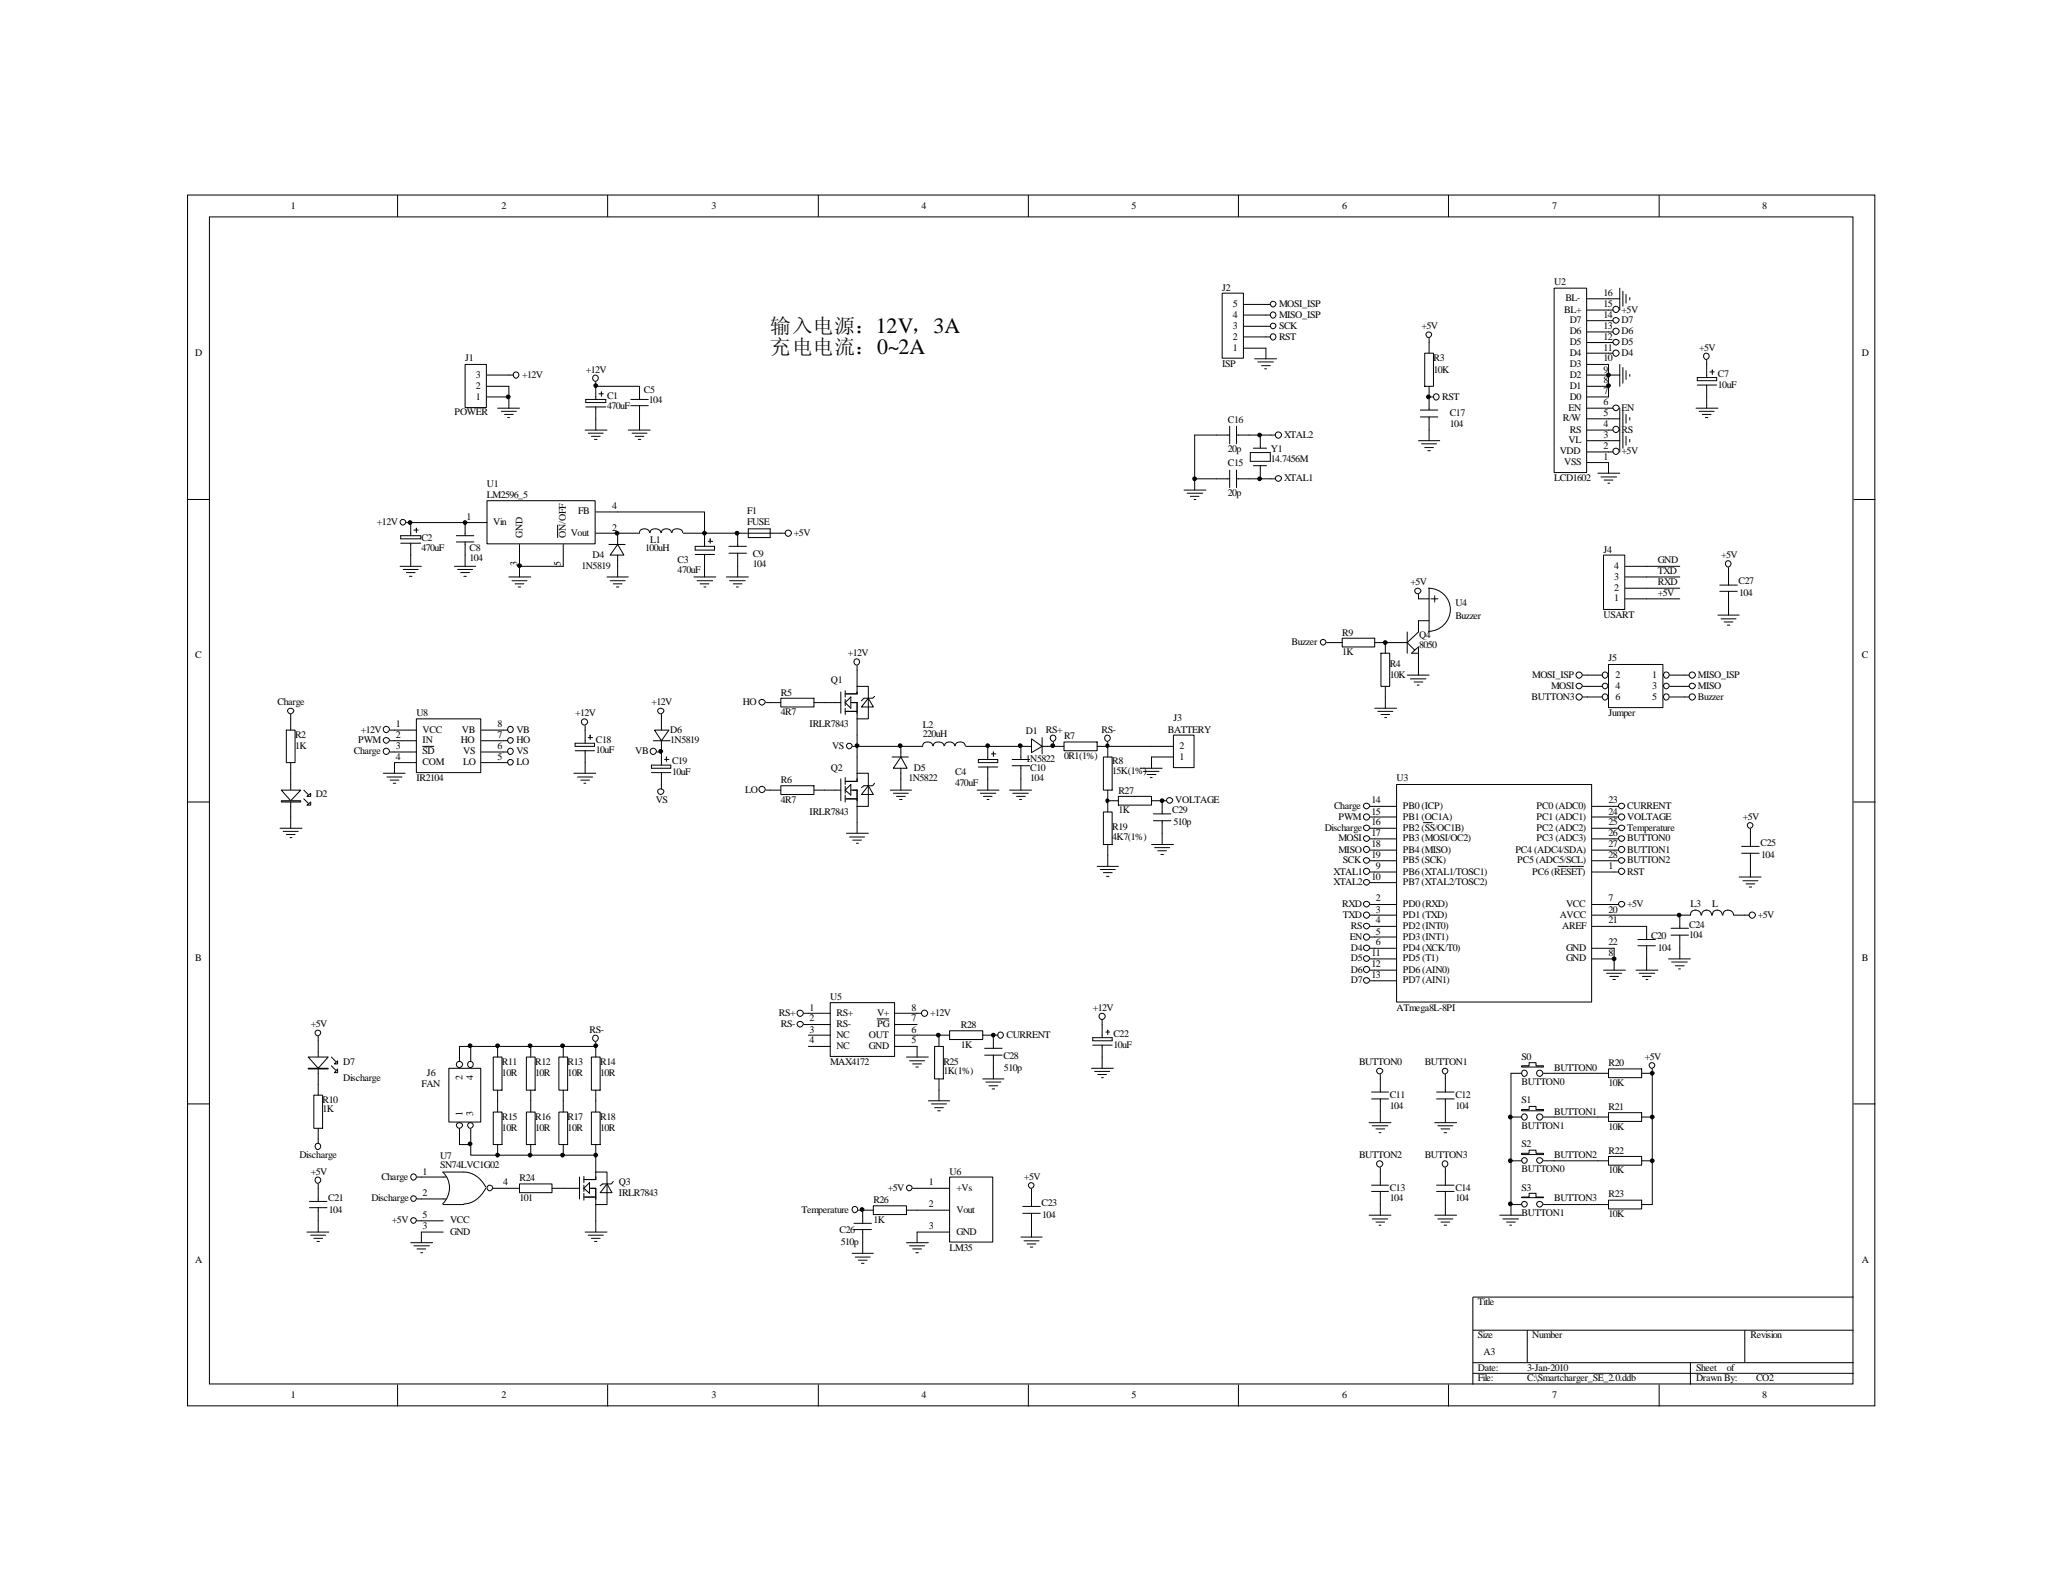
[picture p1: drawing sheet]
<svg xmlns="http://www.w3.org/2000/svg" width="279mm" height="216mm" viewBox="0 0 279 216" stroke-linecap="round" stroke-linejoin="round" font-family="sans-serif">
<g fill="none" stroke="#000" stroke-width=".14">
<path d="M25.4 26.4h228.5v164h-228.5zM28.4 29.4h222.6v158.1h-222.6zM53.8 26.4v3M82.3 26.4v3M110.8 26.4v3M139.3 26.4v3M167.7 26.4v3M196.2 26.4v3M224.7 26.4v3M166.5 58.9h-4.7v7.5M166.5 57.7v2.4M167.5 58.9h5.2"/>
<path d="M167.5 57.7v2.4M169.9 48.6h3M170.3 49h2.2M170.7 58.9v1.8M170.9 49.5h1.1M171.3 50h.2M171.4 45.6h.6M171.4 44.2h.6M171.4 42.7h.6M171.4 41.2h.6M171.4 47.2v1.4M193.5 45.8v.6"/>
<path d="M25.4 67.6h3M160.4 66.4h2.9M160.8 66.8h2.1M161.2 67.2h1.2M161.7 67.6h.3M161.8 64.9h4.7M166.5 63.7v2.3M167.5 63.7v2.3M167.5 64.9h5.2M169.3 61.3h2.7v1.2h-2.7zM169.8 60.7h1.7M169.8 63.1h1.7"/>
<path d="M170.7 63.1v1.8M251 67.6h3M25.4 108.6h3M185.6 118.1h.6M185.6 116.6h.6M185.6 112.2h.6M185.6 109.2h.6M185.6 119.5h.6M218.6 110.7h.6M218.6 118.1h.6M251 108.6h3M185.6 122.5h.6"/>
<path d="M185.6 124h.6M185.6 131.4h.6M185.6 132.8h.6M185.6 128.4h.6M185.6 129.9h.6M218.6 124h10.3a.72 .72 0 0 1 .8-.7 .72 .72 0 0 1 .7 .7M218.6 122.5h.6M226.3 126.7h2.4M226.3 125.7h2.4M227.5 124v1.7M227.5 126.7v1.7M230.5 124a.68 .68 0 0 1 .6-.7 .68 .68 0 0 1 .7 .7"/>
<path d="M231.9 124a.68 .68 0 0 1 .7-.7 .68 .68 0 0 1 .7 .7M233.3 124a.72 .72 0 0 1 .8-.7 .72 .72 0 0 1 .7 .7M234.9 124h2M25.4 149.5h3M251 149.5h3M251 175.7h-51.5v11.8M53.8 187.5v3M82.3 187.5v3M110.8 187.5v3M139.3 187.5v3M167.7 187.5v3M196.2 187.5v3"/>
<path d="M199.5 180.2h51.5M199.5 184.6h51.5M199.5 186h51.5M206.8 180.2v4.4M224.7 187.5v3M228.9 184.6v2.9M236.3 180.2v4.4"/>
<circle cx="172.4" cy="42.7" r=".4"/>
<circle cx="172.4" cy="45.6" r=".4"/>
<circle cx="172.4" cy="41.2" r=".38"/>
<circle cx="172.4" cy="44.1" r=".38"/>
<circle cx="173.1" cy="58.9" r=".42"/>
<circle cx="193.5" cy="45.3" r=".38"/>
<circle cx="173.2" cy="64.8" r=".4"/>
<circle cx="185.1" cy="118" r=".42"/>
<circle cx="185.1" cy="112.1" r=".4"/>
<circle cx="185.1" cy="119.5" r=".4"/>
<circle cx="185.1" cy="116.5" r=".4"/>
<circle cx="185.1" cy="109.2" r=".4"/>
<circle cx="219.6" cy="118" r=".42"/>
<circle cx="219.6" cy="110.6" r=".42"/>
<circle cx="185.1" cy="131.3" r=".42"/>
<circle cx="185.1" cy="123.9" r=".42"/>
<circle cx="185.1" cy="132.8" r=".4"/>
<circle cx="185.1" cy="122.5" r=".4"/>
<circle cx="185.1" cy="128.4" r=".4"/>
<circle cx="185.1" cy="129.8" r=".4"/>
<circle cx="219.6" cy="122.5" r=".4"/>
<circle cx="237.3" cy="123.9" r=".42"/>
</g>
<path d="M63.1 49.4h2.8v5.8h-2.8z" fill="#fff"/>
<g fill="none" stroke="#000" stroke-width=".14">
<path d="M219.4 39v3M219.8 39.5v2M220.2 39.9v1.2M63 49.4h2.9v5.8h-2.9zM66 53.8h2.9v1.5M66 52.3h2.9M66 50.8h3.5M67.4 55.3h3M67.9 55.7h2M68.3 56.1h1.2M68.7 56.6h.3M217.8 50.8h1.6"/>
<path d="M217.8 55.3h.6M217.8 49.4v4.4M217.8 58.3h.6M217.8 45h.6M217.8 43.4h.6M217.8 47.8h.6M217.8 46.4h.6M217.8 40.5h1.6M217.8 42h.6M217.8 56.7h1.6M219.4 49.4v2.9M219.4 55.3v3"/>
<path d="M219.8 49.8v2.1M219.8 55.7v2M220.2 50.2v1.2M220.2 56.1v1.2M220.7 40.3v.3M220.7 50.7v.3M220.7 56.6v.3M193.5 79.7a2.92 2.92 0 0 1 2.9 2.9 2.92 2.92 0 0 1-2.9 2.9M193.5 79.7v5.9M216.4 64.1h3M216.8 64.6h2.1M217.3 65h1.1"/>
<path d="M217.8 65.4h.2M217.8 62.7v1.4M217.8 61.2h.6M190.6 91.4h2.9M191 91.9h2.1M191.5 92.4h1.2M191.9 92.8h.3M192.1 80.5v.6h1.4M192.1 84.1h1.4M192.1 90v1.4M193.8 81.1h.9M194.3 80.7v.8"/>
<path d="M214.4 93h.6M226 129.9h2.9M226.4 130.3h2.1M226.9 130.8h1.2M227.3 131.2h.3M227.5 128.4v1.5"/>
<circle cx="69.9" cy="50.8" r=".4"/>
<circle cx="218.9" cy="41.9" r=".42"/>
<circle cx="218.9" cy="58.2" r=".42"/>
<circle cx="218.9" cy="44.9" r=".42"/>
<circle cx="218.9" cy="47.8" r=".42"/>
<circle cx="218.9" cy="46.3" r=".4"/>
<circle cx="218.9" cy="55.2" r=".4"/>
<circle cx="218.9" cy="43.4" r=".4"/>
<circle cx="218.9" cy="61.1" r=".42"/>
<circle cx="192" cy="80" r=".4"/>
<circle cx="213.9" cy="92.9" r=".4"/>
</g>
<path d="M210.6 39.1h4.3v24.9h-4.3z" fill="#fff"/>
<g fill="none" stroke="#000" stroke-width=".14">
<path d="M210.5 39h4.4v25h-4.4zM215 59.7h4.4M215 58.3h2.8M215 56.7h2.8M215 55.3h2.8M215 53.8h2.8M215 52.3h2.8M215 50.8h2.8M215 49.4h2.8M215 47.8h2.8M215 46.4h2.8M215 45h2.8"/>
<path d="M215 43.4h2.8M215 42h2.8M215 40.5h2.8M219.4 58.3v2.9M219.8 58.7v2M220.2 59.1v1.2M220.7 59.5v.4M229.7 55.3h3M230.1 55.7h2.1M230.5 56.1h1.2M231 56.6h.3M231.1 48.8v.6"/>
<path d="M231.1 53.8v1.5M215 62.7h2.8M215 61.2h2.8M187.6 87h3M190.6 87l1 1.1M190.6 85.6v2.9M191.6 88.1l.5-.5v2.4M191.6 88.1l-.4 .4h.9M192.1 84.1v1.5l-1.5 1.4M52.8 100.3h.6M122 101.1h3M125 101a.71 .71 0 0 1 .6-.5 .71 .71 0 0 1 .7 .5"/>
<path d="M126.4 101a.77 .77 0 0 1 .6-.5 .77 .77 0 0 1 .8 .3v.2M127.9 101a.71 .71 0 0 1 .7-.5 .71 .71 0 0 1 .7 .5M129.4 101a.71 .71 0 0 1 .6-.5 .71 .71 0 0 1 .7 .5M130.8 101.1h3v1.8M132.5 102.9h2.6v.4h-2.6zM132.5 103.9h2.6M133.8 103.9v1.6M134.3 102.1h.6M134.5 101.9v.5M148.6 117.3h2.9M149 117.8h2M149.4 118.2h1.2"/>
<path d="M149.9 118.7h.3M150 115.8v1.5"/>
<circle cx="231.1" cy="48.3" r=".4"/>
<circle cx="52.3" cy="100.3" r=".4"/>
</g>
<path d="M159 99.7h2.7v4.3h-2.7z" fill="#fff"/>
<g fill="none" stroke="#000" stroke-width=".14">
<path d="M158.9 99.6h2.8v4.4h-2.8zM136.7 107h3M137.2 107.4h2.1M137.7 107.9h1.2M138.1 108.3h.2M138.3 105.5v1.5M156 102.5h2.9M156 101.1h2.9M185.6 113.6h.6M185.6 110.7h.6M185.6 115.1h.6M218.6 109.2h.6"/>
<path d="M43.1 141v5.9M44.9 144.4l.6 .5M44.9 143.2l.6 .6M80.1 150.6h1.2v4.4h-1.2zM80.7 149.1v1.5M80.7 155v1.5M56.5 162.4h.6M68.9 161h1.5M70.4 160.4h4.4v1.1h-4.4zM74.8 161h1.5"/>
<circle cx="185.1" cy="110.6" r=".42"/>
<circle cx="185.1" cy="115.1" r=".42"/>
<circle cx="185.1" cy="113.6" r=".4"/>
<circle cx="219.6" cy="109.2" r=".4"/>
<circle cx="56" cy="162.3" r=".38"/>
</g>
<g fill="#fff" stroke="#000" stroke-width=".14">
<path d="M41.7 143.2h2.7l-1.3 1.5z" fill-rule="evenodd"/>
<path d="M41.7 144.7h2.7v.1h-2.7z" fill-rule="evenodd"/>
<path d="M45.7 144.8v.5h-.4z" fill-rule="evenodd"/>
<path d="M45.3 144.1l.4-.4v.4z" fill-rule="evenodd"/>
</g>
<g fill="none" stroke="#000" stroke-width=".14">
<path d="M99.9 72.2h5.8M101.3 71.6h3v1.2h-3zM52.8 98.9h.6M68.2 98.9h.5M89.6 96.8v1.3M180.3 87h1.5M181.8 86.4h4.4v1.2h-4.4zM186.2 87h1.4M68.2 103.3h.5M68.2 100.3h.5M68.2 101.9h.5M89.6 101.1v.8"/>
<path d="M132.3 107h3M132.8 107.4h2.1M133.2 107.9h1.2M133.7 108.3h.2M133.8 105.5v1.5M137.1 102.9h2.3M137.1 103.7h2.3M138.3 101.1v1.8M138.3 103.7v1.8M142.7 101.1h1.4M144.1 100.5h4.5v1.2h-4.5zM148.6 101.1h1.4v1.4"/>
<path d="M149.4 102.5h1.2v4.5h-1.2zM150 107v1.5M42.5 148.3h1.2v4.5h-1.2zM43.1 146.9v1.4M43.1 152.8v1.5M80.7 141.1v.6"/>
<circle cx="52.3" cy="98.8" r=".42"/>
<circle cx="69.1" cy="98.8" r=".4"/>
<circle cx="89.5" cy="96.3" r=".4"/>
<circle cx="69.1" cy="101.8" r=".4"/>
<circle cx="69.1" cy="103.2" r=".38"/>
<circle cx="69.1" cy="100.3" r=".38"/>
<circle cx="80.6" cy="140.6" r=".4"/>
</g>
<path d="M88.6 98.9h2l-1 1.4z" fill-rule="evenodd" fill="#fff" stroke="#000" stroke-width=".14"/>
<g fill="none" stroke="#000" stroke-width=".14">
<path d="M79.2 98.3v2.4M79.7 99.9h.6M79.9 99.6v.6M89.6 98.1v.8M77.9 100.7h2.6v.4h-2.6zM77.9 101.7h2.6M79.2 101.7v1.6M88.2 103.6h2.6v.5h-2.6zM88.2 104.6h2.6M88.5 100.3h2.3M89 101.9h.6v1.7M89.6 100.3v.8"/>
<path d="M89.6 104.6v2.2M90 102.9h.6M90.3 102.5v.6"/>
<circle cx="79.2" cy="97.8" r=".42"/>
<circle cx="88.5" cy="101.8" r=".42"/>
<circle cx="89.5" cy="107.2" r=".4"/>
</g>
<path d="M56.5 97.5h8.6v7.1h-8.6z" fill="#fff"/>
<g fill="none" stroke="#000" stroke-width=".14">
<path d="M38.8 98.9h1.2v4.4h-1.2zM39.4 97.4v1.5M53.4 98.9h3M56.4 97.4h8.7v7.2h-8.7zM65.2 98.9h3M103.7 95.2h2M105.7 94.6h4.5v1.2h-4.5zM110.2 95.2h3.7M113.9 93.7v2.9M114.5 96.4h1.6M114.5 95.2l.7-.8v1.5zM114.5 93.6v.8"/>
<path d="M114.5 94.7v.9M114.5 95.9v.9M115.2 95.2h.9v10.6h-1.6M116.1 93h1.5v4.4h-1.5M116.1 90.2v3.8h-1.6M117.6 94.6l.7 1.2h-1.6zM118.4 94.3l-.2 .3h-1.2l-.3 .3M39.4 103.3v7.4M41.1 108.2l.6 .6M41.1 107l.6 .6M51.9 104.7h3M52.4 105.2h2"/>
<path d="M52.8 101.9h3.6M52.8 105.7h1.2M53.3 106.1h.3M53.4 100.3h3M56.4 103.3h-3v1.4M57.2 101.1h1.6M65.2 100.3h3M65.2 101.9h3M65.2 103.3h3M77.7 104.7h3M78.2 105.2h2.1M78.7 105.7h1.1"/>
<path d="M79.1 106.1h.2M79.2 103.3v1.4M103.7 107h2M105.7 106.4h4.5v1.2h-4.5zM110.2 107h3.7M113.9 105.5v3M114.5 107l.7-.7v1.4zM114.5 105.3v1M114.5 106.5v.9M114.5 107.7v.9M114.5 108.2h1.6M114.6 112.9h3"/>
<path d="M115.1 113.4h2M115.2 107h.9v5.9M115.5 101.1h.6M115.5 113.8h1.2M116 114.2h.2M116.1 104.7h1.5v4.5h-1.5M117.6 106.4l.7 1.2h-1.6zM118.4 106.1l-.2 .3h-1.2l-.3 .3"/>
<circle cx="103.2" cy="95.1" r=".4"/>
<circle cx="116" cy="89.7" r=".4"/>
<circle cx="52.3" cy="101.8" r=".42"/>
<circle cx="103.2" cy="106.9" r=".42"/>
<circle cx="115" cy="101" r=".38"/>
</g>
<g fill="#fff" stroke="#000" stroke-width=".14">
<path d="M38.1 107h2.6l-1.3 1.5z" fill-rule="evenodd"/>
<path d="M38.1 108.5h2.6v.1h-2.6z" fill-rule="evenodd"/>
<path d="M41.6 109.1l.5-.5v.5z" fill-rule="evenodd"/>
<path d="M41.6 107.9l.5-.5v.5z" fill-rule="evenodd"/>
</g>
<g fill="none" stroke="#000" stroke-width=".14">
<path d="M223 79.7h4.5M223 78.1h4.5M223 76.7h4.5M39.4 96.8v.6M37.9 112.2h3M38.4 112.6h2M38.8 113h1.2M39.3 113.5h.2M39.4 110.7v1.5M116.1 101.1h5.9M133.8 101.1h4.5M66.8 150.6h1.2v4.4h-1.2z"/>
<path d="M66.8 143.2h1.2v4.5h-1.2zM67.4 141.7v1.5M67.4 147.7v2.9M67.4 155v1.5M71.3 150.6h1.2v4.4h-1.2zM71.3 143.2h1.2v4.5h-1.2zM71.9 141.7v1.5M71.9 147.7v2.9M71.9 155v1.5M75.7 150.6h1.2v4.4h-1.2zM75.7 143.2h1.2v4.5h-1.2zM76.3 141.7v1.5"/>
<path d="M76.3 147.7v2.9M76.3 155v1.5M78.5 159.4v3M79.1 159.3v.9M80.1 143.2h1.2v4.5h-1.2zM80.7 158.8h1.5v4.4h-1.5M80.7 141.7v1.5M80.7 147.7v1.4M80.7 156.5v3.3h-1.6M204.6 145.4h1.5M209 145.4h1.5M216.4 145.4h1.4"/>
<path d="M216.4 151.3h1.4M217.8 144.8h4.5v1.2h-4.5zM217.8 150.7h4.5v1.2h-4.5zM222.3 145.4h1.5v5.9h-1.5M76.3 161h2.2M79.1 162.1h1.6M79.1 161l.7-.8v1.4zM79.1 160.5v.9M79.1 161.6v1M79.2 166.9h3M79.7 167.3h2M79.8 161h.9v5.9"/>
<path d="M80.1 167.7h1.2M80.5 168.1h.4M82.2 160.4l.7 1.1h-1.6zM83.1 160l-.3 .4h-1.2l-.3 .2"/>
<circle cx="39.4" cy="96.3" r=".4"/>
</g>
<path d="M206.1 144.4h1v-.5h.9v.5h1v.1h-2.9z" fill-rule="evenodd" fill="#fff" stroke="#000" stroke-width=".14"/>
<g fill="none" stroke="#000" stroke-width=".14">
<path d="M204.6 151.3h1.5M209 151.3h1.5"/>
<circle cx="206.4" cy="145.4" r=".4"/>
<circle cx="208.5" cy="145.4" r=".42"/>
</g>
<path d="M206.1 150.3h1v-.4h.9v.4h1v.2h-2.9z" fill-rule="evenodd" fill="#fff" stroke="#000" stroke-width=".14"/>
<g fill="none" stroke="#000" stroke-width=".14">
<path d="M185.4 152.1h3M185.8 147.9h2.2M185.8 148.8h2.2M185.8 152.5h2.2M186.4 152.9h1.1M186.8 153.4h.2M186.9 145.5v2.4M186.9 148.8v3.3M194.3 152.1h3M194.6 147.9h2.3M194.6 148.8h2.3M194.7 152.5h2.1"/>
<path d="M195.2 152.9h1.1M195.6 153.4h.3M195.7 145.5v2.4M195.7 148.8v3.3M204.6 145.4v11.8h1.5M209 157.2h1.5M210.5 145.4h5.9M210.5 151.3h5.9M216.4 157.2h1.4M217.8 156.6h4.5v1.2h-4.5zM222.3 157.2h1.5M223.8 144.8v.6"/>
<path d="M223.8 151.3v11.9h-1.5M203.1 164.6h3M203.5 165.1h2.2M204 165.5h1.2M204.5 165.9h.2M204.6 163.2v1.4M216.4 163.2h1.4M217.8 162.6h4.5v1.1h-4.5z"/>
<circle cx="186.9" cy="145.1" r=".4"/>
<circle cx="195.7" cy="145.1" r=".38"/>
<circle cx="206.4" cy="151.3" r=".4"/>
<circle cx="208.5" cy="151.3" r=".42"/>
<circle cx="223.7" cy="144.3" r=".38"/>
</g>
<path d="M206.1 156.2h1v-.4h.9v.4h1v.2h-2.9z" fill-rule="evenodd" fill="#fff" stroke="#000" stroke-width=".14"/>
<g fill="none" stroke="#000" stroke-width=".14">
<path d="M204.6 163.2h1.5M209 163.2h1.5"/>
<circle cx="206.5" cy="157.2" r=".38"/>
<circle cx="208.6" cy="157.2" r=".4"/>
</g>
<path d="M206.1 162.1h1v-.5h.9v.5h1v.1h-2.9z" fill-rule="evenodd" fill="#fff" stroke="#000" stroke-width=".14"/>
<g fill="none" stroke="#000" stroke-width=".14">
<path d="M192.1 59.7h2.9M192.4 56.5h2.3M192.4 55.5h2.3M193 47.8h1.1v4.5h-1.1zM193.5 46.4v1.4M193.5 52.3v3.2M193.5 56.5v3.2M193.5 53.8h.6M54.2 76.7h2.9M54.3 72.6h2.7v.4h-2.7zM54.3 73.6h2.7M54.6 77.1h2"/>
<path d="M55 70.8h8v1.8M55 77.6h1.2M55.5 78.1h.3M55.6 70.8v1.8M55.6 73.6v3.1M56 71.8h.6M56.4 71.5v.6M61.6 76.7h2.8M61.8 73.4h2.4M61.8 72.6h2.4M62 77.1h2M62.4 77.6h1.2"/>
<path d="M62.8 78.1h.4M63 73.4v3.3M68.9 78.1h3M69.3 78.7h2.1M69.8 79.1h1.2M70.2 79.5h.3M70.4 76.7v1.4M82.2 78.1h2.9M82.6 78.7h2.1M83.1 79.1h1.1M83.5 79.5h.3M83.7 69.3h11.7v4.7"/>
<path d="M83.7 72.2h2.9M83.7 76.7v1.4M86.6 72.1a.71 .71 0 0 1 .7-.5 .71 .71 0 0 1 .7 .5M88.1 72.1a.77 .77 0 0 1 .6-.5 .77 .77 0 0 1 .7 .3l.1 .2M89.6 72.1a.71 .71 0 0 1 .7-.5 .71 .71 0 0 1 .6 .5M91 72.1a.77 .77 0 0 1 .6-.5 .77 .77 0 0 1 .8 .3l.1 .2M92.5 72.2h7.4v1.8M94 78.1h2.9M94.1 74h2.7v.5h-2.7zM94.1 75.1h2.7M94.4 78.7h2.1M94.8 79.1h1.2"/>
<path d="M95.3 79.5h.3M95.4 75.1v3M95.9 73.3h.6M96.2 73v.6M98.4 78.1h2.9M98.7 74h2.4M98.7 74.9h2.4M98.8 78.7h2.1M99.3 79.1h1.2M99.7 79.5h.3M99.9 74.9v3.2M105.7 72.2h.6"/>
<path d="M192.5 60.1h2.1M193 60.6h1.1M193.4 61h.3M186.2 95.9h2.9M186.6 96.4h2M187 88.5h1.2v4.5h-1.2zM187 96.8h1.2M187.5 97.2h.3M187.6 87v1.5M187.6 93v2.9M142.7 100.5v.6M149.4 110h1.2v4.4h-1.2z"/>
<path d="M150 100.5v.6h6M150 108.5v1.5M150 114.4v1.4M154.4 104.1h3M154.9 104.5h2.1M155.4 104.9h1.1M155.8 105.3h.2M156 102.5v1.6M157.4 108.5h.6M186.9 158.2v2.3M195.7 158.2v2.3M204.6 157.2v6"/>
<path d="M210.5 157.2h5.9M185.4 164.6h3M185.8 160.5h2.2M185.8 161.4h2.2M185.8 165.1h2.2M186.4 165.5h1.1M186.8 165.9h.2M186.9 161.4v3.2M194.3 164.6h3M194.6 160.5h2.3M194.6 161.4h2.3M194.7 165.1h2.1"/>
<path d="M195.2 165.5h1.1M195.6 165.9h.3M195.7 161.4v3.2M210.5 163.2h5.9"/>
<circle cx="194.5" cy="53.8" r=".4"/>
<circle cx="54.6" cy="70.7" r=".38"/>
<circle cx="106.8" cy="72.2" r=".42"/>
<circle cx="142.6" cy="100" r=".4"/>
<circle cx="150" cy="100" r=".4"/>
<circle cx="158.4" cy="108.4" r=".4"/>
<circle cx="186.9" cy="157.6" r=".42"/>
<circle cx="195.7" cy="157.6" r=".4"/>
<circle cx="206.5" cy="163.1" r=".38"/>
<circle cx="208.6" cy="163.1" r=".4"/>
</g>
<path d="M66 67.9h14.6v5.8h-14.6z" fill="#fff"/>
<g fill="none" stroke="#000" stroke-width=".14">
<path d="M79.2 58.3h3M79.3 54.1h2.7v.4h-2.7zM79.3 55.1h2.7M79.7 58.7h2M80.1 59.1h1.2M80.5 59.5h.4M80.7 52.3h5.9v1.8M80.7 51.7v2.4M80.7 55.1v3.2M81.1 53.3h.6M81.4 53.1v.6M85.1 58.3h3"/>
<path d="M85.4 54.9h2.4M85.4 54.1h2.4M85.6 58.7h2M86 59.1h1.2M86.4 59.5h.4M86.6 54.9v3.4M63 70.8h3M66 67.8h14.6v5.9h-14.6zM70.4 73.7v3h5.9v-3M75.5 71.1v1.7M80.7 72.2h3M80.7 69.3h3"/>
<path d="M120.6 107h2.8M121 107.4h2M121.4 107.9h1.2M121.8 108.3h.4M122 101.1v.8M122 104.7v2.3"/>
<circle cx="80.6" cy="51.2" r=".4"/>
</g>
<path d="M122 102.5l.9 1.6h-1.9z" fill-rule="evenodd" fill="#fff" stroke="#000" stroke-width=".14"/>
<g fill="none" stroke="#000" stroke-width=".14">
<path d="M120.8 102.5h2.2M122 101.9v.6M122 104.1v.6M41.6 166.9h2.9M41.9 163.6h2.4M41.9 162.7h2.4M42.1 167.3h2M42.5 167.7h1.2M42.9 168.1h.4M43.1 160.4v2.3M43.1 163.6v3.3M56.5 165.4h.6"/>
<circle cx="43" cy="159.8" r=".4"/>
<circle cx="56" cy="165.3" r=".38"/>
</g>
<path d="M189.2 106.3h26.4v29.4h-26.4z" fill="#fff"/>
<g fill="none" stroke="#000" stroke-width=".14">
<path d="M68.9 52.3v1.5M214.4 94.4h.6M214.4 91.4h.6M228.2 91.4h.6M228.2 93h.6M186.2 118.1h2.9M186.2 119.5h2.9M186.2 109.2h2.9M186.2 110.7h2.9M186.2 112.2h2.9M186.2 113.6h2.9M186.2 115.1h2.9"/>
<path d="M186.2 116.6h2.9M189.1 106.3h26.5v29.4h-26.5zM192.8 111.4h1.2M211 117.3h1.4M212.6 117.3h1.9M215.6 118.1h3M215.6 109.2h3M215.6 110.7h3M215.6 112.2h3M215.6 113.6h3.6M215.6 115.1h3.6M215.6 116.6h3.6"/>
<path d="M185.6 125.5h3.5M185.6 126.9h3.5M186.2 122.5h2.9M186.2 124h2.9M186.2 128.4h2.9M186.2 129.9h2.9M186.2 131.4h2.9M186.2 132.8h2.9M215.6 122.5h3M215.6 124h3M215.6 125.5h3M215.6 128.4h3v3"/>
<path d="M215.6 129.9h3M217.2 131.4h2.9M217.6 131.8h2M218 132.2h1.2M218.4 132.7h.4M43.1 140.4v.6M43.1 154.3v.6M56.5 159.4h4M59.9 158.8a2.97 2.97 0 0 1 0 4.3M60 158.8h2.8a3.5 3.5 0 0 1 3 2M62.2 141.7h18.5M134.5 140.2h.6"/>
<path d="M55.6 168.3h3M56 168.7h2.2M56.5 169.2h1.2M57 169.7h.2M57.1 162.4h3.4M57.1 165.4h2.9M60 166.9h-2.9v1.4M60 163.2h2.8M65.8 161a3.6 3.6 0 0 1-3 2.1M66.8 161h2.1M116.8 163.9h1.5M118.3 163.3h4.5v1.2h-4.5z"/>
<path d="M122.8 168.3h2.9M122.8 163.9h1.4M123.2 168.7h2M123.6 169.2h1.2M123.6 161h.6M124 169.7h.4M124.2 166.9v1.4M138.3 167.6h2.8M138.5 164.3h2.4M138.5 163.4h2.4M138.7 168.1h2M139.1 168.5h1.2"/>
<path d="M139.5 168.9h.4M139.7 161v2.4M139.7 164.3v3.3"/>
<circle cx="213.9" cy="91.4" r=".42"/>
<circle cx="213.9" cy="94.4" r=".42"/>
<circle cx="229.2" cy="91.4" r=".42"/>
<circle cx="229.2" cy="92.9" r=".4"/>
<circle cx="219.6" cy="115.1" r=".42"/>
<circle cx="219.6" cy="113.6" r=".4"/>
<circle cx="219.6" cy="116.5" r=".4"/>
<circle cx="43.1" cy="139.9" r=".38"/>
<circle cx="185.1" cy="126.9" r=".42"/>
<circle cx="185.1" cy="125.4" r=".4"/>
<circle cx="43" cy="155.3" r=".4"/>
<circle cx="56" cy="159.4" r=".4"/>
<circle cx="135.5" cy="140.2" r=".4"/>
<circle cx="66.3" cy="160.9" r=".38"/>
<circle cx="123.1" cy="160.9" r=".38"/>
<circle cx="139.7" cy="160.6" r=".38"/>
</g>
<path d="M217.9 90.1h7.3v5.7h-7.3z" fill="#fff"/>
<g fill="none" stroke="#000" stroke-width=".14">
<path d="M179.7 87h.6M215 91.4h2M215 93h2M215 94.4h2M217.8 90h7.4v5.8h-7.4zM226.1 91.4h2.1M226.1 93h2.1M226.1 94.4h2.7M116.2 163.9h.6"/>
<circle cx="179.2" cy="87" r=".38"/>
<circle cx="217.4" cy="91.4" r=".4"/>
<circle cx="217.4" cy="94.4" r=".4"/>
<circle cx="217.4" cy="92.9" r=".38"/>
<circle cx="225.7" cy="94.4" r=".4"/>
<circle cx="225.7" cy="91.4" r=".4"/>
<circle cx="225.7" cy="92.9" r=".38"/>
<circle cx="229.2" cy="94.4" r=".42"/>
<circle cx="115.8" cy="163.8" r=".4"/>
</g>
<path d="M112.5 135.9h8.7v7.2h-8.7z" fill="#fff"/>
<g fill="none" stroke="#000" stroke-width=".14">
<path d="M83.7 72.2v.8M83.7 75.9v.8M108.9 137.2h3.5M108.9 138.8h3.5M112.4 135.8h8.8v7.3h-8.8zM118.8 138h1.6M121.2 137.2h3.6M121.2 138.8h3M218.6 125.5h4.4v1.8M221.6 131.4h2.9M221.8 128.1h2.4M221.8 127.3h2.4"/>
<path d="M222 131.8h2.1M222.4 132.2h1.2M222.9 132.7h.3M223 128.1v3.3M109.5 140.2h2.9M109.5 141.7h2.9M121.2 140.2h6v1.5M121.2 141.7h3v1.5M122.8 143.2h2.9M123.2 143.7h2M123.6 144.1h1.2M124 144.5h.4"/>
<path d="M125.7 149.1h2.9M126.2 149.5h2M126.6 141.7h1.2v4.4h-1.2zM126.6 150h1.2M127 150.5h.3M127.2 146.1v3"/>
<circle cx="108.4" cy="137.2" r=".42"/>
<circle cx="108.4" cy="138.7" r=".4"/>
<circle cx="125.2" cy="137.2" r=".42"/>
</g>
<g fill="#000" stroke="#000" stroke-width=".14">
<path d="M68.7 53.5l.3 .1 .1 .2-.3 .2-.2-.2z" fill-rule="evenodd"/>
<path d="M80.5 52h.3l.1 .2-.2 .3-.3-.3z" fill-rule="evenodd"/>
<path d="M170.4 58.8l.2-.1 .3 .2-.3 .3-.2-.1z" fill-rule="evenodd"/>
<path d="M55.3 70.6l.2-.1 .3 .3-.3 .2-.1-.1z" fill-rule="evenodd"/>
<path d="M62.8 70.6l.2-.1 .2 .3-.2 .2-.2-.1z" fill-rule="evenodd"/>
<path d="M70.1 76.5l.3-.1 .2 .2-.2 .3-.2-.1z" fill-rule="evenodd"/>
<path d="M95.2 72.1l.2-.1 .3 .2-.3 .3-.2-.1z" fill-rule="evenodd"/>
<path d="M99.6 72.1l.2-.1 .3 .2-.3 .3-.2-.1z" fill-rule="evenodd"/>
<path d="M161.6 64.7l.2-.1 .3 .3-.3 .2-.2-.1z" fill-rule="evenodd"/>
<path d="M170.4 64.7l.2-.1 .3 .3-.3 .2-.2-.1z" fill-rule="evenodd"/>
<path d="M187.4 86.9l.2-.1 .3 .2-.3 .3-.2-.1z" fill-rule="evenodd"/>
<path d="M89.4 101.5l.3 .1v.2l-.2 .2-.3-.2z" fill-rule="evenodd"/>
<path d="M115.9 100.9l.2-.1 .2 .2-.2 .3-.2-.1z" fill-rule="evenodd"/>
<path d="M121.7 100.9l.2-.1 .3 .2-.3 .3-.2-.1z" fill-rule="evenodd"/>
<path d="M133.5 100.9l.3-.1 .2 .2-.2 .3-.2-.1z" fill-rule="evenodd"/>
<path d="M218.5 129.7h.3l.1 .2-.3 .2-.2-.2z" fill-rule="evenodd"/>
<path d="M227.2 123.8l.2-.1 .3 .3-.3 .2-.2-.1z" fill-rule="evenodd"/>
<path d="M204.3 151.2l.3-.2 .2 .3-.2 .3-.2-.1z" fill-rule="evenodd"/>
<path d="M204.3 157.1l.3-.1 .2 .2-.2 .3-.2-.1z" fill-rule="evenodd"/>
<path d="M223.5 145.2l.3-.1 .2 .3-.2 .2-.2-.1z" fill-rule="evenodd"/>
<path d="M223.5 151.2l.3-.2 .2 .3-.2 .3-.2-.1z" fill-rule="evenodd"/>
<path d="M223.5 157.1l.3-.1 .2 .2-.2 .3-.2-.1z" fill-rule="evenodd"/>
<path d="M204.3 162.9l.3-.1 .2 .3-.2 .2-.2-.1z" fill-rule="evenodd"/>
</g>
<path d="M83.7 73.7l.8 1.5h-1.9z" fill-rule="evenodd" fill="#fff" stroke="#000" stroke-width=".14"/>
<g fill="none" stroke="#000" stroke-width=".14">
<path d="M229.9 51.1h2.6v.5h-2.6zM229.9 52.2h2.6M231.1 49.4v1.7M231.1 52.2v1.6M231.6 50.4h.6M231.9 50.1v.6M82.5 73.7h2.2M83.7 73v.7M83.7 75.2v.7M138.3 101.1h.6M141.9 101.1h.8M235.5 118.8h3"/>
<path d="M235.9 115.6h2.4M235.9 114.6h2.4M236.1 119.3h2M236.5 119.7h1.2M237.1 112.3v2.3M237.1 115.6v3.2M149.3 138.2v2.3M149.8 139.8h.5M150 139.5v.6M236.9 120.1h.3M147.8 144.7h3M148 140.5h2.6v.5h-2.6z"/>
<path d="M148 141.6h2.6M148.3 145.1h2M148.7 145.5h1.2M149.2 146h.2M149.3 141.6v3.1"/>
<circle cx="237" cy="111.8" r=".38"/>
<circle cx="149.3" cy="137.7" r=".42"/>
</g>
<g fill="#000" stroke="#000" stroke-width=".14">
<path d="M217.6 52.1l.2-.1 .3 .2-.3 .3-.1-.1z" fill-rule="evenodd"/>
<path d="M217.6 50.7l.2-.2 .3 .3-.3 .3-.1-.1z" fill-rule="evenodd"/>
<path d="M83.3 72.1l.3-.1 .2 .2-.2 .3-.2-.1z" fill-rule="evenodd"/>
</g>
<path d="M139.7 100.1l1.4 1-1.4 .8z" fill-rule="evenodd" fill="#fff" stroke="#000" stroke-width=".14"/>
<path d="M141.1 99.9v2.2M138.9 101.1h.8M141.1 101.1h.8" fill="none" stroke="#000" stroke-width=".14"/>
<g fill="#000" stroke="#000" stroke-width=".14">
<path d="M138 100.9l.2-.1 .2 .2-.2 .3-.2-.1z" fill-rule="evenodd"/>
<path d="M142.4 100.9l.2-.1 .2 .2-.2 .3-.2-.1z" fill-rule="evenodd"/>
<path d="M149.8 100.8h.3l.1 .2-.3 .3-.1-.3z" fill-rule="evenodd"/>
</g>
<path d="M128.7 159.5h5.8v8.7h-5.8z" fill="#fff"/>
<g fill="none" stroke="#000" stroke-width=".14">
<path d="M218.6 112.2h.6M128.6 159.4h5.9v8.8h-5.9zM115.4 169.8h2.9M115.7 166.5h2.3M115.7 165.7h2.3M115.8 170.3h2.1M116.2 170.7h1.2M116.7 171.1h.3M116.8 163.9v1.8M116.8 166.5v3.3M124.2 161h4.4M124.2 163.9h4.4"/>
<path d="M124.2 166.9h4.4"/>
<circle cx="219.6" cy="112.1" r=".4"/>
</g>
<path d="M217.3 75.3h2.7v7.2h-2.7z" fill="#fff"/>
<g fill="none" stroke="#000" stroke-width=".14">
<path d="M217.2 75.2h2.8v7.3h-2.8zM220.1 79.7h2.9M220.1 78.1h2.9M220.1 76.7h2.9M232.9 79.2h2.4M234.1 76.9v2.3M220.1 81.1h7.4M232.7 83.3h2.8M232.9 80.1h2.4M233.1 83.8h2M233.5 84.2h1.2M233.9 84.7h.4"/>
<path d="M234.1 80.1v3.2M150 108.5h1.5M151.5 107.9h4.5v1.2h-4.5zM156 108.5h1.4v1.7M156 114.4h2.9M156.2 111.2h2.4M156.2 110.2h2.4M156.4 114.8h2M156.8 115.2h1.2M157.2 115.7h.4M157.4 111.2v3.2M128.6 139.6h4.5v1.2h-4.5z"/>
<path d="M127.2 140.2h1.4M133.1 140.2h1.4v1.8M133.1 146.1h2.9M133.3 142.9h2.4M133.3 142h2.4M133.5 146.6h2.1M133.9 147.1h1.2M134.4 147.5h.3M134.5 142.9v3.2"/>
<circle cx="234" cy="76.4" r=".4"/>
</g>
<g fill="#000" stroke="#000" stroke-width=".14">
<path d="M149.8 108.3h.3l.1 .2-.3 .2-.1-.2z" fill-rule="evenodd"/>
<path d="M157.2 108.3l.2-.1 .2 .3-.2 .2-.2-.1z" fill-rule="evenodd"/>
<path d="M134.4 140h.3l.1 .2-.3 .3-.2-.3z" fill-rule="evenodd"/>
<path d="M116.5 163.7l.3-.1 .2 .2-.2 .3-.2-.1z" fill-rule="evenodd"/>
</g>
<path d="M165.6 39.8h2.8v8.7h-2.8z" fill="#fff"/>
<path d="M165.5 39.7h2.9v8.8h-2.9zM168.5 47.2h2.9M168.5 45.6h2.9M168.5 44.2h2.9M168.5 42.7h2.9M168.5 41.2h2.9" fill="none" stroke="#000" stroke-width=".14"/>
<path d="M193.2 53.6l.3-.1 .2 .3-.2 .2-.2-.1z" fill-rule="evenodd" fill="#000" stroke="#000" stroke-width=".14"/>
<path d="M60.9 144.8h4.2v7.2h-4.2z" fill="#fff"/>
<g fill="none" stroke="#000" stroke-width=".14">
<path d="M60.8 144.7h4.3v7.3h-4.3zM62.2 152.9v2.1h1.6v1.5h16.9M62.2 141.7v2.1M63.8 141.7v2.1M63.8 152.9v2.1"/>
<circle cx="62.2" cy="144.2" r=".42"/>
<circle cx="62.3" cy="152.4" r=".4"/>
<circle cx="63.7" cy="144.2" r=".4"/>
<circle cx="63.7" cy="152.4" r=".38"/>
</g>
<g fill="#000" stroke="#000" stroke-width=".14">
<path d="M63.5 154.7h.3l.1 .2-.2 .3-.3-.3z" fill-rule="evenodd"/>
<path d="M63.4 141.5l.3-.1 .2 .2-.2 .3-.2-.1z" fill-rule="evenodd"/>
<path d="M67.3 141.4l.3 .1v.1l-.2 .3-.3-.3z" fill-rule="evenodd"/>
<path d="M67.3 156.2l.3 .1v.2l-.2 .2-.3-.2z" fill-rule="evenodd"/>
<path d="M71.6 141.5l.2-.1 .3 .2-.3 .3-.2-.1z" fill-rule="evenodd"/>
<path d="M71.6 156.3l.2-.1 .3 .3-.3 .2-.2-.1z" fill-rule="evenodd"/>
<path d="M76 141.5l.2-.1 .3 .2-.3 .3-.2-.1z" fill-rule="evenodd"/>
<path d="M76 156.3l.2-.1 .3 .3-.3 .2-.2-.1z" fill-rule="evenodd"/>
<path d="M80.5 141.5l.2-.1 .2 .2-.2 .3-.2-.1z" fill-rule="evenodd"/>
<path d="M80.5 156.3l.2-.1 .2 .3-.2 .2-.2-.1z" fill-rule="evenodd"/>
<path d="M126.9 140.1l.2-.1 .2 .2-.2 .3-.2-.1z" fill-rule="evenodd"/>
</g>
<g font-size="2.8">
<text x="104.3" y="45">输入电源：12V，3A</text>
<text x="104.3" y="48">充电电流：0~2A</text>
</g>
<g font-size="1.4">
<text x="39.4" y="28.3">1</text>
<text x="67.9" y="28.3">2</text>
<text x="96.4" y="28.3">3</text>
<text x="124.8" y="28.3">4</text>
<text x="153.2" y="28.3">5</text>
<text x="181.8" y="28.3">6</text>
<text x="210.2" y="28.3">7</text>
<text x="238.7" y="28.3">8</text>
<text x="165.5" y="39.4">J2</text>
<text x="167" y="41.6">5</text>
<text x="173.2" y="41.6">MOSI_ISP</text>
<text x="210.5" y="38.6">U2</text>
<text x="212" y="40.8">BL-</text>
<text x="217.2" y="41.6">15</text>
<text x="217.2" y="40.1">16</text>
<text x="167" y="47.5">1</text>
<text x="167" y="46.1">2</text>
<text x="167" y="44.5">3</text>
<text x="167" y="43.1">4</text>
<text x="173.2" y="46.1">RST</text>
<text x="173.2" y="44.5">SCK</text>
<text x="173.2" y="43.1">MISO_ISP</text>
<text x="192.5" y="44.5">+5V</text>
<text x="211.8" y="42.3">BL+</text>
<text x="212.6" y="46.7">D5</text>
<text x="212.6" y="45.3">D6</text>
<text x="212.6" y="43.8">D7</text>
<text x="217.2" y="47.5">11</text>
<text x="217.2" y="46.1">12</text>
<text x="217.2" y="44.5">13</text>
<text x="217.2" y="43.1">14</text>
<text x="219.6" y="45.3">D6</text>
<text x="219.6" y="43.8">D7</text>
<text x="219.6" y="46.7">D5</text>
<text x="219.6" y="42.3">+5V</text>
<text x="230.1" y="47.5">+5V</text>
<text x="26.4" y="48.3">D</text>
<text x="63" y="48.9">J1</text>
<text x="64.4" y="52.7">2</text>
<text x="64.4" y="51.2">3</text>
<text x="70.7" y="51.2">+12V</text>
<text x="79.3" y="50.5">+12V</text>
<text x="87.2" y="53.3">C5</text>
<text x="165.5" y="49.7">ISP</text>
<text x="194.1" y="48.9">R3</text>
<text x="194.1" y="50.5">10K</text>
<text x="212.6" y="52.7">D1</text>
<text x="212.6" y="51.2">D2</text>
<text x="212.6" y="49.7">D3</text>
<text x="212.6" y="48.3">D4</text>
<text x="217.2" y="53.4">7</text>
<text x="217.2" y="51.9">8</text>
<text x="217.2" y="50.5">9</text>
<text x="217.2" y="48.9">10</text>
<text x="219.6" y="48.3">D4</text>
<text x="232.7" y="51.1">C7</text>
<text x="232.7" y="52.5">10uF</text>
<text x="252.1" y="48.3">D</text>
<text x="61.6" y="56.2">POWER</text>
<text x="64.4" y="54.2">1</text>
<text x="82.2" y="54">C1</text>
<text x="82.2" y="55.5">470uF</text>
<text x="87.9" y="54.6">104</text>
<text x="166.3" y="57.2">C16</text>
<text x="173.9" y="59.4">XTAL2</text>
<text x="195.3" y="54.2">RST</text>
<text x="196.3" y="56.4">C17</text>
<text x="196.3" y="57.8">104</text>
<text x="211.7" y="57.1">R/W</text>
<text x="212.4" y="55.6">EN</text>
<text x="212.6" y="58.6">RS</text>
<text x="212.6" y="54.2">D0</text>
<text x="217.2" y="59.4">3</text>
<text x="217.2" y="56.4">5</text>
<text x="217.2" y="54.9">6</text>
<text x="217.2" y="57.8">4</text>
<text x="219.6" y="58.6">RS</text>
<text x="219.6" y="55.6">EN</text>
<text x="66" y="66">U1</text>
<text x="166.3" y="61.2">20p</text>
<text x="166.3" y="63.2">C15</text>
<text x="172.1" y="61.2">Y1</text>
<text x="172.1" y="62.6">14.7456M</text>
<text x="173.9" y="65.2">XTAL1</text>
<text x="210.5" y="65.1">LCD1602</text>
<text x="211.2" y="61.6">VDD</text>
<text x="211.8" y="63">VSS</text>
<text x="212.4" y="60">VL</text>
<text x="217.2" y="62.3">1</text>
<text x="217.2" y="60.8">2</text>
<text x="219.6" y="61.6">+5V</text>
<text x="51.1" y="71.1">+12V</text>
<text x="63.2" y="70.4">1</text>
<text x="66" y="67.5">LM2596_5</text>
<text x="66.8" y="71.1">Vin</text>
<text x="78.3" y="69.7">FB</text>
<text x="82.9" y="71.9">2</text>
<text x="82.9" y="68.9">4</text>
<text x="101.2" y="69.7">F1</text>
<text x="101.2" y="71.1">FUSE</text>
<text x="166.3" y="67.1">20p</text>
<text x="57.1" y="73.2">C2</text>
<text x="57.1" y="74.7">470uF</text>
<text x="63.6" y="74.7">C8</text>
<text x="63.6" y="76">104</text>
<text x="70" y="76.7" transform="rotate(-90 70 76.7)">3</text>
<text x="70.8" y="72.8" transform="rotate(-90 70.8 72.8)">GND</text>
<text x="75.9" y="76.7" transform="rotate(-90 75.9 76.7)">5</text>
<text x="76.6" y="72.8" transform="rotate(-90 76.6 72.8)">ON/OFF</text>
<text x="77.3" y="72.6">Vout</text>
<text x="78.7" y="77">1N5819</text>
<text x="80.3" y="75.6">D4</text>
<text x="87.4" y="74.7">100uH</text>
<text x="88.1" y="73.5">L1</text>
<text x="91.8" y="76.2">C3</text>
<text x="91.8" y="77.6">470uF</text>
<text x="101.9" y="75.4">C9</text>
<text x="101.9" y="76.8">104</text>
<text x="107.5" y="72.6">+5V</text>
<text x="217.2" y="74.8">J4</text>
<text x="218.6" y="77">4</text>
<text x="224.5" y="77.8">TXD</text>
<text x="224.5" y="76.3">GND</text>
<text x="233.1" y="75.6">+5V</text>
<text x="191" y="79.2">+5V</text>
<text x="197.1" y="82">U4</text>
<text x="197.1" y="83.8">Buzzer</text>
<text x="217.2" y="83.7">USART</text>
<text x="218.6" y="81.4">1</text>
<text x="218.6" y="80">2</text>
<text x="218.6" y="78.6">3</text>
<text x="224.5" y="79.2">RXD</text>
<text x="224.5" y="80.8">+5V</text>
<text x="235.5" y="79.2">C27</text>
<text x="235.5" y="80.8">104</text>
<text x="26.4" y="89.2">C</text>
<text x="114.8" y="88.9">+12V</text>
<text x="174.9" y="87.4">Buzzer</text>
<text x="181.8" y="86.1">R9</text>
<text x="181.8" y="88.7">1K</text>
<text x="192.2" y="86.4">Q4</text>
<text x="192.2" y="87.7">8050</text>
<text x="217.8" y="89.6">J5</text>
<text x="252.1" y="89.2">C</text>
<text x="37.6" y="95.5">Charge</text>
<text x="88.2" y="95.5">+12V</text>
<text x="100.6" y="95.5">HO</text>
<text x="105.7" y="94.2">R5</text>
<text x="112.5" y="92.5">Q1</text>
<text x="188.2" y="90.3">R4</text>
<text x="188.2" y="91.9">10K</text>
<text x="207.4" y="94.8">BUTTON3</text>
<text x="207.5" y="91.9">MOSI_ISP</text>
<text x="210.1" y="93.3">MOSI</text>
<text x="218.8" y="91.9">2</text>
<text x="218.8" y="93.3">4</text>
<text x="218.8" y="94.8">6</text>
<text x="223.8" y="91.9">1</text>
<text x="223.8" y="93.3">3</text>
<text x="223.8" y="94.8">5</text>
<text x="230" y="93.3">MISO</text>
<text x="230" y="91.9">MISO_ISP</text>
<text x="230" y="94.8">Buzzer</text>
<text x="40" y="100">R2</text>
<text x="40" y="101.4">1K</text>
<text x="48.5" y="100.7">PWM</text>
<text x="48.9" y="99.2">+12V</text>
<text x="53.6" y="98.5">1</text>
<text x="53.6" y="100">2</text>
<text x="53.6" y="101.4">3</text>
<text x="56.4" y="97">U8</text>
<text x="57.2" y="99.2">VCC</text>
<text x="57.2" y="100.7">IN</text>
<text x="62.4" y="100.7">HO</text>
<text x="62.6" y="99.2">VB</text>
<text x="67.4" y="101.4">6</text>
<text x="67.4" y="100">7</text>
<text x="67.4" y="98.5">8</text>
<text x="69.9" y="100.7">HO</text>
<text x="69.9" y="99.2">VB</text>
<text x="77.9" y="97">+12V</text>
<text x="80.7" y="100.6">C18</text>
<text x="90.8" y="99.2">D6</text>
<text x="90.8" y="100.7">1N5819</text>
<text x="105.7" y="96.9">4R7</text>
<text x="109.6" y="98.5">IRLR7843</text>
<text x="112.7" y="101.4">VS</text>
<text x="125" y="98.6">L2</text>
<text x="125" y="99.8">220uH</text>
<text x="138.9" y="99.5">D1</text>
<text x="141.6" y="99.2">RS+</text>
<text x="144.1" y="100.1">R7</text>
<text x="149.2" y="99.2">RS-</text>
<text x="158.2" y="99.2">BATTERY</text>
<text x="158.9" y="97.7">J3</text>
<text x="159.8" y="101.4">2</text>
<text x="217.8" y="97">Jumper</text>
<text x="42.8" y="107.9">D2</text>
<text x="47.9" y="102.2">Charge</text>
<text x="53.6" y="103">4</text>
<text x="56.4" y="105.8">IR2104</text>
<text x="57.2" y="102.2">SD</text>
<text x="57.2" y="103.6">COM</text>
<text x="62.7" y="103.6">LO</text>
<text x="62.7" y="102.2">VS</text>
<text x="67.4" y="103">5</text>
<text x="69.9" y="103.6">LO</text>
<text x="69.9" y="102.2">VS</text>
<text x="80.7" y="102">10uF</text>
<text x="86" y="102.2">VB</text>
<text x="91" y="103.5">C19</text>
<text x="91" y="105">10uF</text>
<text x="100.9" y="107.4">LO</text>
<text x="105.7" y="106">R6</text>
<text x="112.5" y="104.4">Q2</text>
<text x="123" y="105.8">1N5822</text>
<text x="123.8" y="104.4">D5</text>
<text x="129.4" y="105">C4</text>
<text x="129.4" y="106.4">470uF</text>
<text x="138.9" y="103.2">1N5822</text>
<text x="139.5" y="104.4">C10</text>
<text x="139.5" y="105.8">104</text>
<text x="144.1" y="102.8">0R1(1%)</text>
<text x="150.6" y="103.5">R8</text>
<text x="150.6" y="104.8">15K(1%)</text>
<text x="151.5" y="107.5">R27</text>
<text x="159.8" y="103">1</text>
<text x="189.1" y="105.8">U3</text>
<text x="88.8" y="108.8">VS</text>
<text x="105.7" y="108.7">4R7</text>
<text x="109.6" y="110.3">IRLR7843</text>
<text x="150.6" y="112.4">R19</text>
<text x="150.6" y="113.7">4K7(1%)</text>
<text x="151.5" y="110.2">1K</text>
<text x="158.7" y="110.2">C29</text>
<text x="158.9" y="111.8">510p</text>
<text x="159.2" y="108.8">VOLTAGE</text>
<text x="179.4" y="112.5">Discharge</text>
<text x="180.7" y="109.6">Charge</text>
<text x="181.3" y="114">MOSI</text>
<text x="181.3" y="111.1">PWM</text>
<text x="185.8" y="108.8">14</text>
<text x="185.8" y="110.3">15</text>
<text x="185.8" y="111.8">16</text>
<text x="185.8" y="113.3">17</text>
<text x="190" y="109.6">PB0 (ICP)</text>
<text x="190" y="111.1">PB1 (OC1A)</text>
<text x="190" y="112.5">PB2 (SS/OC1B)</text>
<text x="190" y="114">PB3 (MOSI/OC2)</text>
<text x="208.1" y="109.6">PC0 (ADC0)</text>
<text x="208.1" y="111.1">PC1 (ADC1)</text>
<text x="208.1" y="112.5">PC2 (ADC2)</text>
<text x="208.1" y="114">PC3 (ADC3)</text>
<text x="217.8" y="108.8">23</text>
<text x="217.8" y="110.3">24</text>
<text x="217.8" y="111.8">25</text>
<text x="217.8" y="113.3">26</text>
<text x="220.4" y="111.1">VOLTAGE</text>
<text x="220.4" y="109.6">CURRENT</text>
<text x="220.4" y="114">BUTTON0</text>
<text x="220.4" y="112.5">Temperature</text>
<text x="236.1" y="111.1">+5V</text>
<text x="180.6" y="118.4">XTAL1</text>
<text x="180.6" y="119.9">XTAL2</text>
<text x="181.3" y="115.5">MISO</text>
<text x="181.9" y="116.9">SCK</text>
<text x="185.8" y="119.2">10</text>
<text x="185.8" y="114.7">18</text>
<text x="185.8" y="116.2">19</text>
<text x="186.4" y="117.7">9</text>
<text x="190" y="118.4">PB6 (XTAL1/TOSC1)</text>
<text x="190" y="119.9">PB7 (XTAL2/TOSC2)</text>
<text x="190" y="115.5">PB4 (MISO)</text>
<text x="190" y="116.9">PB5 (SCK)</text>
<text x="205.2" y="115.5">PC4 (ADC4/SDA)</text>
<text x="205.5" y="116.9">PC5 (ADC5/SCL)</text>
<text x="207.5" y="118.4">PC6 (RESET)</text>
<text x="217.8" y="116.2">28</text>
<text x="217.8" y="117.7">1</text>
<text x="217.8" y="114.7">27</text>
<text x="220.4" y="118.4">RST</text>
<text x="220.4" y="115.5">BUTTON1</text>
<text x="220.4" y="116.9">BUTTON2</text>
<text x="238.4" y="114.6">C25</text>
<text x="238.5" y="116.2">104</text>
<text x="181.8" y="122.9">RXD</text>
<text x="181.9" y="124.4">TXD</text>
<text x="183" y="125.8">RS</text>
<text x="186.4" y="122.1">2</text>
<text x="186.4" y="123.6">3</text>
<text x="186.4" y="125.1">4</text>
<text x="190" y="122.9">PD0 (RXD)</text>
<text x="190" y="124.4">PD1 (TXD)</text>
<text x="190" y="125.8">PD2 (INT0)</text>
<text x="211.2" y="124.4">AVCC</text>
<text x="211.6" y="125.8">AREF</text>
<text x="212.1" y="122.9">VCC</text>
<text x="217.8" y="123.6">20</text>
<text x="217.8" y="122.1">7</text>
<text x="217.8" y="125.1">21</text>
<text x="220.4" y="122.9">+5V</text>
<text x="228.8" y="125.6">C24</text>
<text x="228.9" y="122.9">L3</text>
<text x="231.9" y="122.9">L</text>
<text x="238.1" y="124.4">+5V</text>
<text x="26.4" y="130.1">B</text>
<text x="182.8" y="127.3">EN</text>
<text x="183" y="131.7">D6</text>
<text x="183" y="128.8">D4</text>
<text x="183" y="130.2">D5</text>
<text x="185.8" y="129.5">11</text>
<text x="185.8" y="131">12</text>
<text x="186.4" y="126.6">5</text>
<text x="186.4" y="128">6</text>
<text x="190" y="127.3">PD3 (INT1)</text>
<text x="190" y="128.8">PD4 (XCK/T0)</text>
<text x="190" y="130.2">PD5 (T1)</text>
<text x="190" y="131.7">PD6 (AIN0)</text>
<text x="212.1" y="130.2">GND</text>
<text x="212.1" y="128.8">GND</text>
<text x="217.8" y="129.5">8</text>
<text x="217.8" y="128">22</text>
<text x="223.6" y="127.2">C20</text>
<text x="224.5" y="128.8">104</text>
<text x="228.8" y="127">104</text>
<text x="252.1" y="130.1">B</text>
<text x="105.5" y="137.7">RS+</text>
<text x="109.6" y="136.9">1</text>
<text x="112.4" y="135.5">U5</text>
<text x="113.3" y="137.7">RS+</text>
<text x="118.8" y="137.7">V+</text>
<text x="123.4" y="136.9">8</text>
<text x="126" y="137.7">+12V</text>
<text x="148" y="136.9">+12V</text>
<text x="183" y="133.2">D7</text>
<text x="185.8" y="132.5">13</text>
<text x="189.1" y="136.9">ATmega8L-8PI</text>
<text x="190" y="133.2">PD7 (AIN1)</text>
<text x="42.1" y="139.1">+5V</text>
<text x="79.8" y="139.9">RS-</text>
<text x="105.7" y="139.1">RS-</text>
<text x="109.6" y="138.3">2</text>
<text x="109.6" y="139.9">3</text>
<text x="109.6" y="141.3">4</text>
<text x="113.3" y="139.1">RS-</text>
<text x="113.3" y="140.6">NC</text>
<text x="113.3" y="142.1">NC</text>
<text x="117.7" y="142.1">GND</text>
<text x="117.7" y="140.6">OUT</text>
<text x="118.8" y="139.1">PG</text>
<text x="123.4" y="141.3">5</text>
<text x="123.4" y="139.9">6</text>
<text x="123.4" y="138.3">7</text>
<text x="130.1" y="139.3">R28</text>
<text x="130.1" y="141.9">1K</text>
<text x="135.9" y="143.4">C28</text>
<text x="136.3" y="140.6">CURRENT</text>
<text x="150.8" y="140.5">C22</text>
<text x="150.8" y="141.9">10uF</text>
<text x="206.1" y="143.6">S0</text>
<text x="222.8" y="143.6">+5V</text>
<text x="43.7" y="149.4">R10</text>
<text x="46.5" y="144.2">D7</text>
<text x="46.5" y="146.4">Discharge</text>
<text x="57.1" y="147.2">FAN</text>
<text x="57.8" y="145.8">J6</text>
<text x="62.7" y="146.3" transform="rotate(-90 62.7 146.3)">2</text>
<text x="64.1" y="146.3" transform="rotate(-90 64.1 146.3)">4</text>
<text x="68" y="144.3">R11</text>
<text x="68" y="145.8">10R</text>
<text x="72.5" y="144.3">R12</text>
<text x="72.5" y="145.8">10R</text>
<text x="76.9" y="144.3">R13</text>
<text x="76.9" y="145.8">10R</text>
<text x="81.3" y="144.3">R14</text>
<text x="81.3" y="145.8">10R</text>
<text x="112.4" y="144.3">MAX4172</text>
<text x="127.8" y="144.2">R25</text>
<text x="127.8" y="145.5">1K(1%)</text>
<text x="136" y="145">510p</text>
<text x="184.1" y="144.3">BUTTON0</text>
<text x="188.2" y="148.8">C11</text>
<text x="193" y="144.3">BUTTON1</text>
<text x="197.1" y="148.8">C12</text>
<text x="206.1" y="147">BUTTON0</text>
<text x="206.1" y="149.4">S1</text>
<text x="210.5" y="145">BUTTON0</text>
<text x="217.8" y="144.4">R20</text>
<text x="217.8" y="147.1">10K</text>
<text x="43.7" y="150.6">1K</text>
<text x="62.7" y="151.2" transform="rotate(-90 62.7 151.2)">1</text>
<text x="64.1" y="151.2" transform="rotate(-90 64.1 151.2)">3</text>
<text x="68" y="151.7">R15</text>
<text x="68" y="153.2">10R</text>
<text x="72.5" y="151.7">R16</text>
<text x="72.5" y="153.2">10R</text>
<text x="76.9" y="151.7">R17</text>
<text x="76.9" y="153.2">10R</text>
<text x="81.3" y="151.7">R18</text>
<text x="81.3" y="153.2">10R</text>
<text x="188.2" y="150.2">104</text>
<text x="197.1" y="150.2">104</text>
<text x="206.1" y="152.9">BUTTON1</text>
<text x="206.1" y="155.4">S2</text>
<text x="210.5" y="151">BUTTON1</text>
<text x="217.8" y="150.4">R21</text>
<text x="217.8" y="153">10K</text>
<text x="40.6" y="156.9">Discharge</text>
<text x="42.1" y="159.1">+5V</text>
<text x="51.6" y="159.9">Charge</text>
<text x="57.2" y="159.1">1</text>
<text x="59.6" y="157">U7</text>
<text x="59.6" y="158.2">SN74LVC1G02</text>
<text x="68.2" y="160.5">4</text>
<text x="70.4" y="159.9">R24</text>
<text x="83.8" y="160.5">Q3</text>
<text x="120.2" y="161.3">+5V</text>
<text x="125.8" y="160.5">1</text>
<text x="128.6" y="159.1">U6</text>
<text x="129.5" y="161.3">+Vs</text>
<text x="138.7" y="159.9">+5V</text>
<text x="184.1" y="156.9">BUTTON2</text>
<text x="188.2" y="161.3">C13</text>
<text x="193" y="156.9">BUTTON3</text>
<text x="197.1" y="161.3">C14</text>
<text x="206.1" y="158.8">BUTTON0</text>
<text x="206.1" y="161.3">S3</text>
<text x="210.5" y="156.9">BUTTON2</text>
<text x="217.8" y="156.3">R22</text>
<text x="217.8" y="158.9">10K</text>
<text x="44.4" y="162.6">C21</text>
<text x="44.5" y="164.3">104</text>
<text x="50.3" y="162.7">Discharge</text>
<text x="53.1" y="165.7">+5V</text>
<text x="57.2" y="162.1">2</text>
<text x="57.2" y="165">5</text>
<text x="57.2" y="166.5">3</text>
<text x="61" y="165.7">VCC</text>
<text x="61" y="167.2">GND</text>
<text x="70.4" y="162.6">101</text>
<text x="83.8" y="162.1">IRLR7843</text>
<text x="108.5" y="164.3">Temperature</text>
<text x="113.7" y="167">C26</text>
<text x="118.3" y="162.9">R26</text>
<text x="118.3" y="165.6">1K</text>
<text x="125.8" y="163.5">2</text>
<text x="125.8" y="166.5">3</text>
<text x="129.5" y="164.3">Vout</text>
<text x="129.5" y="167.2">GND</text>
<text x="141.1" y="163.3">C23</text>
<text x="141.1" y="165">104</text>
<text x="188.2" y="162.7">104</text>
<text x="197.1" y="162.7">104</text>
<text x="206.1" y="164.7">BUTTON1</text>
<text x="210.5" y="162.7">BUTTON3</text>
<text x="217.8" y="162.1">R23</text>
<text x="217.8" y="164.8">10K</text>
<text x="26.4" y="171">A</text>
<text x="113.9" y="168.7">510p</text>
<text x="128.6" y="169.4">LM35</text>
<text x="252.1" y="171">A</text>
<text x="200.2" y="176.8">Title</text>
<text x="200.2" y="181.3">Size</text>
<text x="200.2" y="185.7">Date:</text>
<text x="200.9" y="183.5">A3</text>
<text x="206.8" y="185.7">3-Jan-2010</text>
<text x="207.5" y="181.3">Number</text>
<text x="229.7" y="185.7">Sheet</text>
<text x="233.8" y="185.7">of</text>
<text x="237.1" y="181.3">Revision</text>
<text x="39.4" y="189.4">1</text>
<text x="67.9" y="189.4">2</text>
<text x="96.4" y="189.4">3</text>
<text x="124.8" y="189.4">4</text>
<text x="153.2" y="189.4">5</text>
<text x="181.8" y="189.4">6</text>
<text x="200.2" y="187.1">File:</text>
<text x="206.8" y="187.1">C:\Smartcharger_SE_2.0.ddb</text>
<text x="210.2" y="189.4">7</text>
<text x="229.7" y="187.1">Drawn By:</text>
<text x="237.8" y="187.1">CO2</text>
<text x="238.7" y="189.4">8</text>
</g>
</svg>
